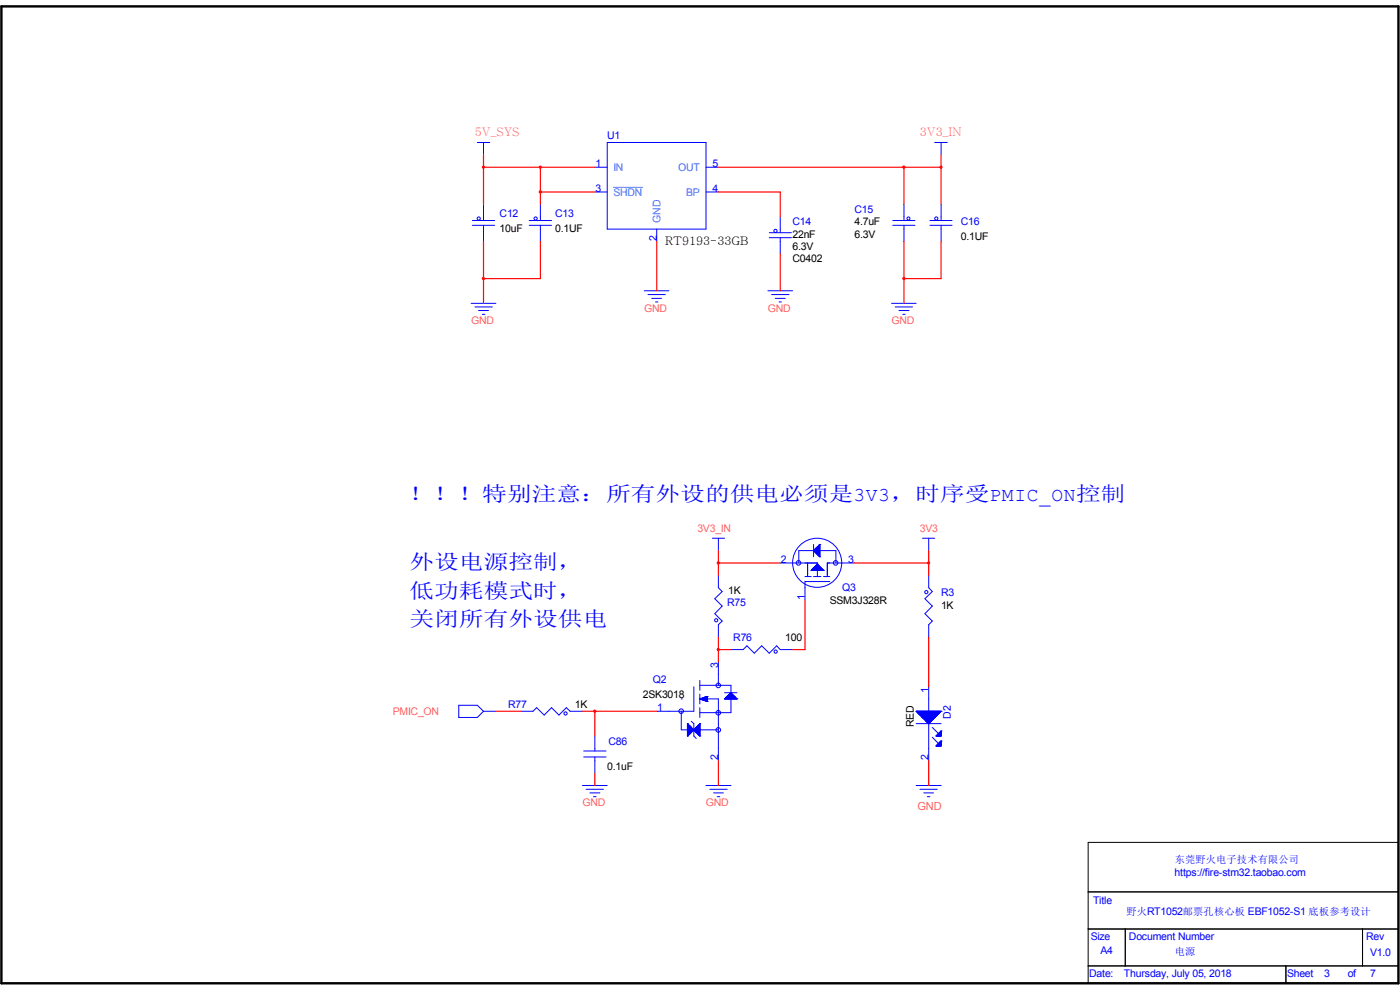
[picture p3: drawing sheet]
<svg xmlns="http://www.w3.org/2000/svg" width="297mm" height="210mm" viewBox="0 0 297 210" stroke-linecap="round" stroke-linejoin="round" font-family="sans-serif">
<path d="M130.1 39.8h6.2" fill="none" stroke="#2291ff" stroke-width=".21"/>
<g fill="none" stroke="#00f" stroke-width=".21">
<path d="M101.3 30.2h2.6M102.6 30.2v2.7M126.2 35.5h2.6M128.8 30.2h21v18.4h-21zM149.8 35.5h2.6M198.3 30.2h2.7M199.6 30.2v2.7M100.2 47.8h4.7M100.2 46.8h4.7M102.6 43.3v3.5M102.6 47.8v3.4M112.3 47.8h4.7"/>
<path d="M112.3 46.8h4.7M114.6 43.3v3.5M114.6 47.8v3.4M126.2 40.7h2.6M139.3 48.6v2.6M149.8 40.7h2.6M163.2 50.4h4.7M163.2 49.4h4.7M165.5 46v3.4M165.5 50.4v3.4M189.4 47.8h4.7M189.4 46.8h4.7"/>
<path d="M191.8 43.3v3.5M191.8 47.8v3.4M197.3 47.8h4.7M197.3 46.8h4.7M199.6 43.3v3.5M199.6 47.8v3.4M99.9 64.3h5.3M100.8 65.1h3.6M101.5 65.9h2.1M102.3 66.7h.6M136.7 61.7h5.2M137.5 62.5h3.6"/>
<path d="M138.3 63.3h2M139.1 64.1h.5M162.9 61.7h5.2M163.7 62.5h3.7M164.5 63.3h2.1M165.3 64.1h.5M189.1 64.3h5.3M189.9 65.1h3.7M190.7 65.9h2.1M191.5 66.7h.5M151.1 114.2h2.6M152.4 114.2v2.6"/>
<path d="M165.5 119.4h7.9v2.9M169.5 119.4v-2.6h7.8v2.6M171.3 119.4v2.9M172.6 116.8h.1M172.6 116.8l1.3 1.3M172.6 116.8h1.3M172.6 115.5v2.6M172.6 116.9h1.3M172.8 117h1.1M172.8 117.1h1.1M172.9 117.1h1M172.9 116.5h1"/>
<path d="M173 117.2h.9M173 117.3h.9M173.1 117.3h.8M173.1 119.9v1.1M173.1 116.2h.8M173.1 119.9h.6v1.1M173.2 117.4h.7M173.2 119.8v1.2M173.2 117.5h.7M173.2 119.8h.4v1.2M173.3 117.5h.6M173.3 119.7v1.3"/>
<path d="M173.3 119.8h.2v1.2M173.4 119.7v1.3M173.4 119.7h.1M173.4 117.6h.5M173.4 119.7l-1.3 1.3M173.4 119.7l1.3 1.3M173.4 117.7h.5M173.5 117.7h.4M173.6 117.9h.3M173.7 117.9h.2M173.8 115.6h.1M173.9 118.1h.1"/>
<path d="M173.9 115.5h.1M173.9 116h-.5v1.6h.5M173.9 115.5v2.6M173.9 115.5l-1.3 1.3M173.9 115.6l-.1 2.4h.1M173.9 115.8h-.3v2h.3M173.9 116.2h-.7l-.1 1.1h.8M173.9 116.4h-.9l-.1 .7h1M173.9 116.6h-1.1l-.1 .4h1.2M173.9 116.8h-1.3M173.9 116.6h-1.1v.4M173.9 116.5h-1v.6"/>
<path d="M173.9 116.4h-.9v.8M173.9 116.3h-.8v1M173.9 116.2h-.7v1.2M173.9 116.1h-.6v1.4M173.9 116h-.5v1.6M173.9 115.9h-.4v1.8M173.9 115.7h-.2v2.2M173.9 115.5v2.5M181.3 119.4h-5.8v2.9M195.7 114.2h2.6M197 114.2v2.6M152.4 122v2.7l.8 .8-1.6 1.5 1.6 1.6-1.6 1.6 1.6 1.5-.8 .8v2.7"/>
<path d="M155.1 137.8h2.5l.9-.8 1.5 1.6 1.6-1.6 1.6 1.6 1.6-1.6 .7 .8h2.6M170.8 122.3h1.3M172.1 121h.1M172.1 121h2.6M172.1 121h2.5M172.2 120.8v.2M172.3 120.8h2.2v.2M172.3 120.8v.2M172.3 121v-.3h2.2l-.1 .3M172.4 120.6v.4M172.5 120.6h1.9v.4M172.5 120.6v.4"/>
<path d="M172.5 120.6h1.8v.4M172.6 120.5h1.6v.5M172.6 120.4v.6M172.6 122.3h1.6M172.6 120.4h1.6v.6M172.6 120.4h1.5v.6M172.7 120.4h1.4v.6M172.8 121v-.7h1.2v.7M172.8 120.2v.8M172.9 120.2h1v.8M172.9 120.1v.9M172.9 120.1h1v.9"/>
<path d="M173 120.1v.9M173 120v1M173 120.1h.8v.9M173.1 120h.6v1M174.7 121h.1M174.7 122.3h1.3M176 123.4h-5.2v3.9M197 122v2.7l.8 .8-1.6 1.5 1.6 1.6-1.6 1.6 1.6 1.5-.8 .8v2.7M97.3 149.6h4l1.3 1.3-1.3 1.3h-4zM102.6 150.9h2.6M110.4 150.9h2.7l.7-.8 1.6 1.6 1.6-1.6 1.6 1.6 1.5-1.6 .8 .8h2.7M123.8 159.3h4.8"/>
<path d="M126.2 156.1v3.2M144.5 148.3h.1M144.5 150.9v3.9h7.9M145.8 156.1h.1M145.8 153.5h.1M145.8 156.1h.2M145.8 156h.2M145.8 155.9h.3M145.8 155.9h.4M145.8 155.8h.4M145.8 155.7h.5M145.8 153.9h.5v1.8h-.5"/>
<path d="M145.8 155.7h.6M145.8 155.6h.6M145.8 155.6h.7M145.8 155.5h.8M145.8 155.4h.8M145.8 155.2h1M145.8 155.2h1.1M145.8 155.1h1.1M145.8 155h1.2M145.8 155h1.3M145.8 154.9h1.3M145.8 154.9h2.7"/>
<path d="M145.8 154.8l1.3 .1M145.8 154.7h1.3v.2M145.8 154.6h1.1v.4M145.8 154.6h1.1v.5M145.8 154.5h1.1v.6M145.8 154.4h.9v.8M145.8 154.3h.9v1M145.8 154.3h.8v1.1M145.8 154.2h.8v1.2M145.8 154.1h.7v1.4M145.8 154.1h.6v1.5M145.8 154h.5"/>
<path d="M145.8 153.8l.4 .1v1.8M145.8 153.8h.3v2.1M145.8 153.7h.2v2.2M145.8 153.6l.2 .1v2.3M145.8 153.6l.1 2.5M145.8 153.5v2.6M145.8 153.5l1.4 1.3M146 153.6v2.4M146.2 153.8v2M146.4 154.1v1.5M146.6 153l.6 .5v2.6l.5 .5M146.7 155.3l-.9 .1"/>
<path d="M146.8 154.5v.7M147 154.7v.3M147.2 154.8h.1M147.2 145.7v5.2h-7.9M147.2 154.8l1.3 1.3M147.2 154.8l-1.4 1.3M147.2 154.9h1.3M147.3 155h1.2M147.3 154.7v.3M147.4 155.1h1.1M147.5 155.2h1M147.5 154.5v.7"/>
<path d="M147.6 154.4h.9M147.7 155.4h.8M147.8 155.5h.7M147.9 155.6h.6M148 155.7h.5M148 154.1v1.5M148.1 155.7h.4M148.1 155.8h.4M148.2 155.9h.3M148.2 153.8v2M148.2 153.8h.3M148.3 156h.2"/>
<path d="M148.4 156.1h.1M148.4 153.6v2.4M148.4 153.6h.1M148.5 148.3h.1M148.5 156.1h.1M148.5 153.5h.1M148.5 148.2l3.9 .1v13.1M148.5 145.4h6.6v5.8h-6.6M148.5 144.3v2.1M148.5 147.2v2.1M148.5 150.1v2.1M148.5 153.5v2.6"/>
<path d="M148.5 148.3l1.5 .5M148.5 153.5l-1.3 1.3M148.5 153.7h-.2l-.1 2.2h.3M148.5 154.3h-.9v1h.9M148.5 154.8l-1.3 .1M148.5 154.7h-1.2v.2M148.5 154.6h-1.1v.4M148.5 154.6h-1.1v.5M148.5 154.5h-1v.6M148.5 154.3h-.8v1.1M148.5 154.2h-.8v1.2M148.5 154.2h-.7v1.2"/>
<path d="M148.5 154.1h-.6v1.4M148.5 154.1h-.6v1.5M148.5 154h-.5v1.7M148.5 153.9h-.4v1.8M148.5 153.7h-.2v2.3M148.5 148.2v.1M148.6 148.2v.1h1.4M148.8 148.2v.2M148.8 148.4h1.2M148.9 148.1v.3M149 148.1v.3h1M149.1 148.1v.4"/>
<path d="M149.1 148v.5M149.3 148v.6M149.5 147.9l-.1 .7h.6M149.6 147.9v.7M149.6 147.8v.9M149.8 147.8v1M149.9 147.8v1h.1M149.9 147.7v1.1M150 147.7v1.1M150 148.8h.1M150 147.7h.1M150 148.2h-1.3v.2"/>
<path d="M150 148.1h-1.2v.3M150 148.1h-1v.4M150 148h-.8v.5h.8M150 148h-.6v.6M150 147.9h-.5v.7M150 147.8h-.3v.9h.3M150 147.7l-1.5 .6M152.4 140.4v5M153.7 148.3h.1M153.7 148.3h2.6M153.7 146.9h2.6M153.8 148.2v.1"/>
<path d="M153.8 148.2l2.5 .1M153.9 148.1h2.3v.2M153.9 148.1v.2M153.9 148.1h2.2v.2M153.9 148v.3M154 148h2.1v.3M154 148v.3M154.1 148h1.9v.3M154.1 147.9h1.9M154.1 147.8v.5M154.1 148.3v-.5h1.9v.5M154.2 147.7v.6"/>
<path d="M154.3 147.7h1.5v.6M154.3 147.7h1.4v.6M154.3 147.6v.7M154.3 148.3v-.7h1.4v.7M154.4 147.5v.8M154.5 147.5h1.1v.8M154.5 147.4v.9M154.6 147.4h.9v.9M154.6 147.4v.9M154.6 147.4h.8v.9M154.6 147.3v1M154.7 147.3h.7v1"/>
<path d="M154.7 147.3h.7M154.7 147.2v1.1M154.8 147.2h.5v1.1M154.8 147.2v1.1M154.8 147.2h.4v1.1M154.8 147.1v1.2M154.9 147.1h.3v1.2M154.9 147.1v1.2M154.9 147.1h.3M154.9 147v1.3M155 146.9v1.4M155.1 146.9h.1"/>
<path d="M155.1 146.9l1.2 1.4M155.1 146.9l-1.4 1.4M155.1 147v1.3M155.7 147.6v.7M155.9 147.8v.5M156.3 148.2v.1M156.3 148.3h.1M194.4 150.9h.1M194.4 150.9h5.2M194.4 150.9l2.6 2.6M194.4 153.5h5.2M194.5 150.9v.1h5v-.1"/>
<path d="M194.6 150.9v.2h4.8M194.6 150.9v.3h4.8v-.3M194.7 150.9v.3h4.6v-.3M194.7 150.9v.4h4.6v-.4M194.8 150.9v.4h4.4v-.4M194.9 150.9v.5h4.2v-.5M194.9 150.9v.6h4.2v-.6M195 150.9v.6h4v-.6M195.1 150.9v.7h3.8v-.7M195.2 150.9v.8h3.6v-.8M195.2 150.9v.8h3.6M195.3 150.9v.9h3.5v-.9"/>
<path d="M195.3 150.9v.9M195.4 150.9v1h3.2v-1M195.5 150.9v1h3.1M195.5 150.9v1.1h3l.1-1.1M195.5 150.9v1.2h3v-1.2M195.6 150.9v1.2h2.8v-1.2M195.7 150.9v1.3h2.6v-1.3M195.7 150.9v1.4h2.5v-1.4M195.8 150.9v1.5h2.4M195.9 150.9v1.5h2.2l.1-1.5M196 150.9v1.5M196 150.9v1.6h2v-1.6"/>
<path d="M196.1 150.9v1.7h1.9M196.1 150.9v1.7h1.8l.1-1.7M196.2 150.9v1.8M196.2 150.9l.1 1.9h1.4M196.3 150.9v1.9h1.4v-1.9M196.4 150.9v2h1.3v-2M196.4 150.9l.1 2.1h1M196.5 150.9v2.1h1v-2.1M196.6 150.9v2.2M196.6 150.9l.1 2.3h.6v-2.3M196.7 150.9v2.3M196.8 150.9v2.4h.4v-2.4"/>
<path d="M196.8 150.9l.1 2.5h.2M197 150.9v2.6M197 153.5h.1M197 145.7v15.7M197.1 150.9v2.6M197.1 150.9v2.4h-.3M197.4 150.9v2.3h-.8M197.4 150.9v2.2M197.6 150.9v2.1h-1.2M197.8 150.9v1.8h-1.6M197.8 154.3l1.3 1.3M197.8 156.4l1.3 1.3"/>
<path d="M197.9 150.9v1.8M198 150.9v1.5M198.2 150.9v1.4h-2.4M198.6 156.1h.1M198.6 158.2h.1M198.7 150.9v.9M198.8 156h.8M198.9 157.9v.3M199.1 155.6h.5M199.1 155.6v.5M199.1 157.7v.5M199.1 157.7h.5"/>
<path d="M199.5 150.9v.1h-4.9M199.6 157.2v1M199.6 150.9h.1M199.6 155.1h.1M199.6 157.2h.1M199.6 156.1h-1M199.6 156l-.9 .1M199.6 155.9h-.8v.2M199.6 155.8h-.7v.3M199.6 155.7h-.7v.4M199.6 155.7h-.6v.4M199.6 155.7h-.5v.4"/>
<path d="M199.6 155.6h-.5v.5M199.6 155.5h-.4v.6M199.6 155.4h-.3v.7M199.6 155.4h-.2v.7M199.6 155.2h-.1v.9M199.6 155.1v1M199.6 155.1v1h-1M199.6 157.2v1h-1M199.6 150.9l-2.6 2.6M199.6 158.2h-1M199.6 158.1h-.9v.1M199.6 158.1l-.8-.1v.2"/>
<path d="M199.6 158h-.8v.2M199.6 157.9h-.7v.3M199.6 157.8h-.6v.4M199.6 157.8h-.5v.4M199.6 157.6h-.5v.6M199.6 157.6h-.4v.6M199.6 157.5h-.3v.7M199.6 157.4h-.2v.8M199.6 157.4h-.1v.8M199.6 157.3h-.1v.9M199.6 155.1l-1 1M199.6 157.2l-1 1"/>
<path d="M123.6 166.6h5.2M123.8 160.6h4.8M124.3 167.4h3.7M125.1 168.2h2.2M125.9 169h.5M126.2 160.6v3.4M149.8 166.6h5.3M150.6 167.4h3.7M151.4 168.2h2.1M152.1 169h.6M194.4 166.6h5.2M195.2 167.4h3.6"/>
<path d="M196 168.2h2M196.7 169h.6"/>
<circle cx="101.6" cy="46.4" r=".34"/>
<circle cx="113.6" cy="46.4" r=".34"/>
<circle cx="164.5" cy="49" r=".34"/>
<circle cx="192.7" cy="46.4" r=".33"/>
<circle cx="198.6" cy="46.4" r=".34"/>
<circle cx="169.4" cy="119.4" r=".49"/>
<circle cx="173.4" cy="119.4" r="5.2"/>
<circle cx="177.3" cy="119.4" r=".49"/>
<circle cx="151.9" cy="131.6" r=".34"/>
<circle cx="164.5" cy="138.2" r=".34"/>
<circle cx="196.5" cy="125.6" r=".34"/>
<circle cx="120" cy="151.3" r=".34"/>
<circle cx="144.5" cy="150.9" r=".49"/>
<circle cx="152.4" cy="145.4" r=".49"/>
<circle cx="152.4" cy="151.2" r=".49"/>
<circle cx="152.4" cy="154.8" r=".49"/>
</g>
<g fill="none" stroke="#f00" stroke-width=".25">
<path d="M102.6 35.5h23.6M102.6 32.9v10.4M114.6 35.5v7.8M152.4 35.5h47.2M191.8 35.5v7.8M199.6 32.9v10.4M102.6 51.2v13.1M114.6 40.7h11.6M114.6 51.2v7.9h-12M139.3 51.2v10.5M152.4 40.7h13.1v5.3M165.5 53.8v7.9"/>
<path d="M191.8 51.2v13.1M199.6 51.2v7.9h-7.8M152.4 116.8v5.2M152.4 119.4h13.1M181.3 119.4h15.7M197 116.8v5.2M152.4 135.2v5.2M152.4 137.8h2.7M170.8 127.3v10.5h-2.7M197 135.2v10.5M105.2 150.9h5.2M123.6 150.9h15.7"/>
<path d="M126.2 150.9v5.2M126.2 164v2.6M152.4 161.4v5.2M197 161.4v5.2"/>
</g>
<g fill="#f00" stroke="#f00" stroke-width=".21">
<circle cx="126.2" cy="150.9" r=".23"/>
<circle cx="152.4" cy="119.4" r=".23"/>
<circle cx="152.4" cy="137.8" r=".23"/>
<circle cx="199.6" cy="35.5" r=".23"/>
<circle cx="191.7" cy="35.5" r=".23"/>
<circle cx="102.6" cy="59.1" r=".23"/>
<circle cx="191.7" cy="59.1" r=".23"/>
<circle cx="114.6" cy="35.5" r=".23"/>
<circle cx="114.6" cy="40.7" r=".23"/>
<circle cx="102.6" cy="35.5" r=".23"/>
<circle cx="197" cy="119.4" r=".23"/>
</g>
<path d="M.3 1.4h296.4v207.2h-296.4z" fill="none" stroke="#000" stroke-width=".51"/>
<path d="M230.8 178.7h65.9v29.9h-65.9zM230.8 189.2h65.9M230.8 197.1h65.9M238.7 197.1v7.8M289.1 197.1v7.8M230.8 204.9h65.9M272.8 204.9v3.7" fill="none" stroke="#000" stroke-width=".21"/>
<g font-size="4.4" fill="#00f">
<text x="86.6" y="106.3">！！！特别注意：所有外设的供电必须是3V3，时序受PMIC_ON控制</text>
<text x="86.9" y="120.7">外设电源控制，</text>
<text x="86.9" y="126.7">低功耗模式时，</text>
<text x="86.9" y="132.8">关闭所有外设供电</text>
</g>
<g font-size="2.5" fill="#ff6060">
<text x="100.8" y="28.9">5V_SYS</text>
<text x="195.2" y="28.9">3V3_IN</text>
</g>
<text font-size="2.5" x="141.1" y="52">RT9193-33GB</text>
<text font-size="2.3" fill="#ff6060" x="194.7" y="171.9">GND</text>
<g font-size="2.2" fill="#00f">
<text x="128.8" y="29.4">U1</text>
<text x="126.3" y="35.5">1</text>
<text x="151.1" y="35.5">5</text>
<text x="126.3" y="40.7">3</text>
<text x="151.1" y="40.7">4</text>
<text x="106" y="46">C12</text>
<text x="117.8" y="46">C13</text>
<text x="168.1" y="47.8">C14</text>
<text x="181.3" y="45.2">C15</text>
<text x="203.8" y="47.8">C16</text>
<text x="139.3" y="51.1" transform="rotate(-90 139.3 51.1)">2</text>
<text x="165.6" y="119.4">2</text>
<text x="179.9" y="119.4">3</text>
<text x="178.6" y="125.4">Q3</text>
<text x="154.3" y="128.6">R75</text>
<text x="170.8" y="127.2" transform="rotate(-90 170.8 127.2)">1</text>
<text x="199.6" y="126.5">R3</text>
<text x="155.6" y="135.9">R76</text>
<text x="152.4" y="141.7" transform="rotate(-90 152.4 141.7)">3</text>
<text x="138.5" y="144.9">Q2</text>
<text x="197" y="146.9" transform="rotate(-90 197 146.9)">1</text>
<text x="107.8" y="150.1">R77</text>
<text x="139.4" y="150.9">1</text>
<text x="201.7" y="152.4" transform="rotate(-90 201.7 152.4)">D2</text>
<text x="129.1" y="158">C86</text>
<text x="152.4" y="161.3" transform="rotate(-90 152.4 161.3)">2</text>
<text x="197" y="161.3" transform="rotate(-90 197 161.3)">2</text>
<text x="249.2" y="185.8">https://fire-stm32.taobao.com</text>
<text x="249.2" y="183.1">东莞野火电子技术有限公司</text>
<text x="231.9" y="191.8">Title</text>
<text x="239" y="194.2">野火RT1052邮票孔核心板 EBF1052-S1 底板参考设计</text>
<text x="231.4" y="199.4">Size</text>
<text x="233.5" y="202.3">A4</text>
<text x="239.5" y="199.4">Document Number</text>
<text x="249.2" y="202.6">电源</text>
<text x="289.8" y="199.4">Rev</text>
<text x="290.6" y="202.8">V1.0</text>
<text x="231.1" y="207.3">Date:</text>
<text x="238.4" y="207.3">Thursday, July 05, 2018</text>
<text x="273" y="207.3">Sheet</text>
<text x="280.9" y="207.3">3</text>
<text x="285.9" y="207.3">of</text>
<text x="290.6" y="207.3">7</text>
</g>
<g font-size="2.2" fill="#2291ff">
<text x="130.1" y="36.2">IN</text>
<text x="130.1" y="41.5">SHDN</text>
<text x="143.9" y="36.2">OUT</text>
<text x="145.6" y="41.5">BP</text>
<text x="140.1" y="47.3" transform="rotate(-90 140.1 47.3)">GND</text>
</g>
<g font-size="2.2">
<text x="181.3" y="47.8">4.7uF</text>
<text x="106" y="49.1">10uF</text>
<text x="117.8" y="49.1">0.1UF</text>
<text x="168.1" y="53.1">6.3V</text>
<text x="168.1" y="50.4">22nF</text>
<text x="181.3" y="50.4">6.3V</text>
<text x="203.8" y="51">0.1UF</text>
<text x="168.1" y="55.7">C0402</text>
<text x="154.5" y="125.9">1K</text>
<text x="176" y="128.1">SSM3J328R</text>
<text x="199.6" y="129.1">1K</text>
<text x="166.6" y="135.9">100</text>
<text x="136.4" y="148">2SK3018</text>
<text x="122" y="150.1">1K</text>
<text x="193.9" y="154.3" transform="rotate(-90 193.9 154.3)">RED</text>
<text x="128.8" y="163.2">0.1uF</text>
</g>
<g font-size="2.2" fill="#ff6060">
<text x="99.9" y="68.8">GND</text>
<text x="136.7" y="66.2">GND</text>
<text x="162.9" y="66.2">GND</text>
<text x="189.1" y="68.8">GND</text>
<text x="147.9" y="112.9">3V3_IN</text>
<text x="195.1" y="112.9">3V3</text>
<text x="83.3" y="151.7">PMIC_ON</text>
<text x="123.6" y="171.1">GND</text>
<text x="149.8" y="171.1">GND</text>
</g>
</svg>
